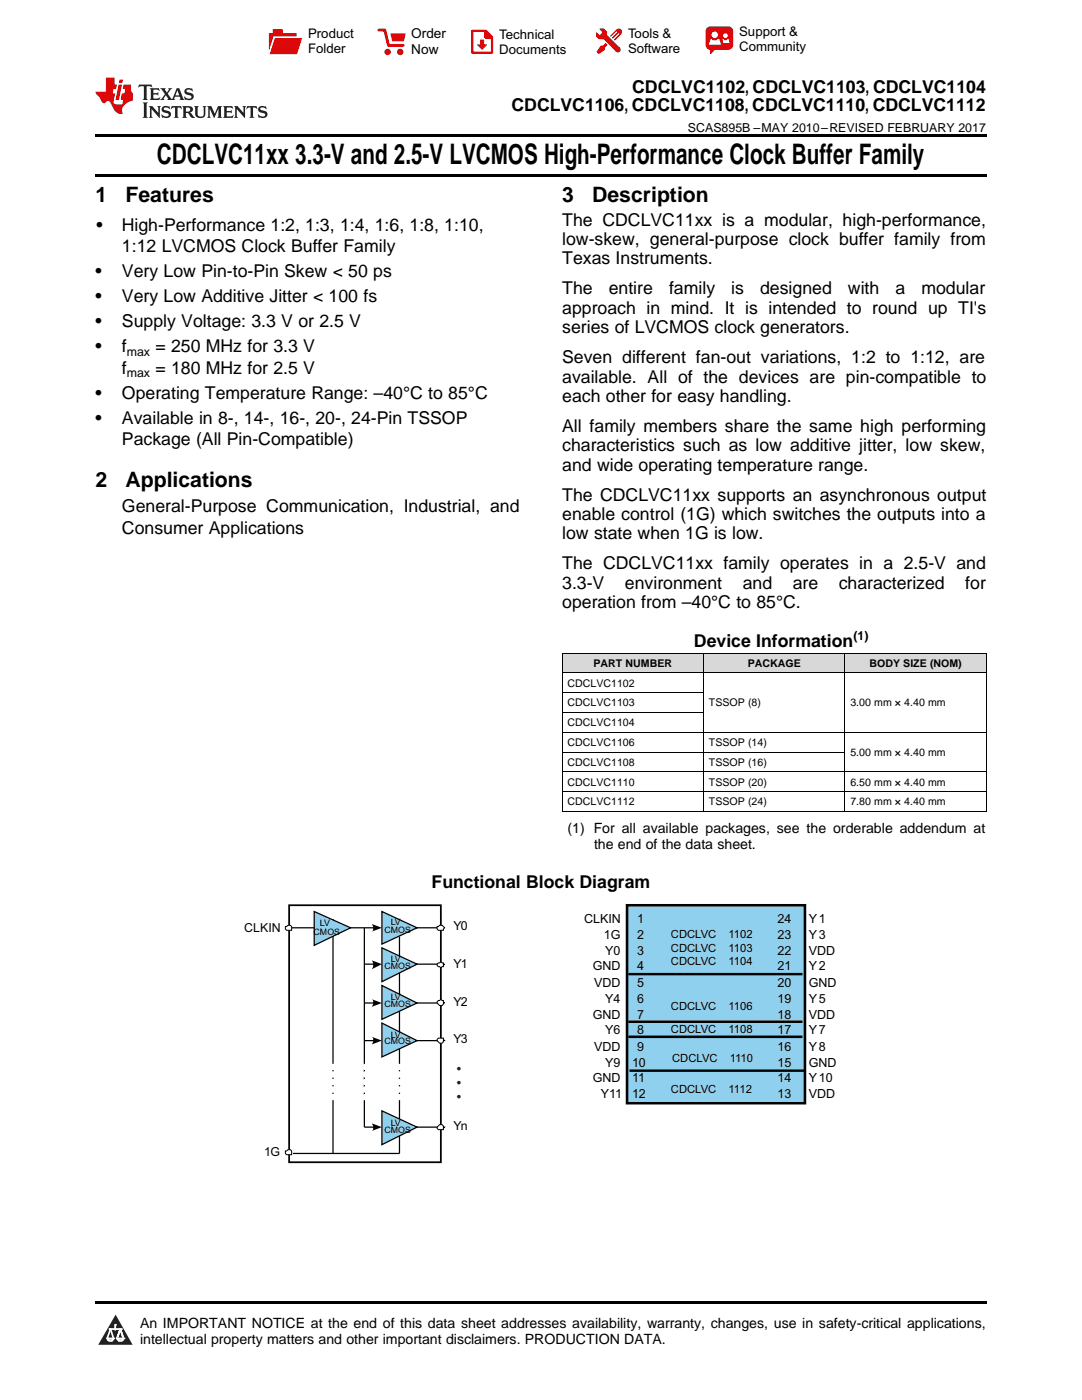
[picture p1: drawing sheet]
<svg xmlns="http://www.w3.org/2000/svg" width="216mm" height="279mm" viewBox="0 0 216 279" stroke-linecap="round" stroke-linejoin="round" font-family="sans-serif">
<g fill="#d8d8d8">
<path d="M112.2 130.4h28.2v3.9h-28.2z"/>
<path d="M140.4 130.4h28.2v3.9h-28.2z"/>
<path d="M168.6 130.4h28.2v3.9h-28.2z"/>
</g>
<path d="M23.1 262.4l3.4 6h-6.9z" fill="#231f20"/>
<path d="M21.4 267.1h1.2l-.3 .5h-.3a.55 .55 0 0 1-.6-.5z" fill-rule="evenodd" fill="#fff"/>
<path d="M21.4 267.1h1.2l-.3 .5h-.3a.55 .55 0 0 1-.6-.5z" fill="none" stroke="#231f20" stroke-width=".34"/>
<path d="M21.4 267.1l1.2 .1-.3 .4h-.5z" fill="none" stroke="#fff" stroke-width=".34"/>
<path d="M23 265.3h.1" fill="none" stroke="#fff" stroke-width=".34"/>
<path d="M23 264.4v.9z" fill="#fff"/>
<path d="M23 264.4v.9z" fill="none" stroke="#fff" stroke-width=".34"/>
<circle cx="23" cy="264.4" r=".17" fill="#fff"/>
<path d="M21.9 265.2h.1" fill="none" stroke="#fff" stroke-width=".34"/>
<path d="M21.9 265.2h2.3z" fill="#fff"/>
<path d="M21.9 265.2h2.3z" fill="none" stroke="#fff" stroke-width=".34"/>
<circle cx="24.2" cy="265.2" r=".17" fill="#fff"/>
<path d="M23.3 267.1h.1" fill="none" stroke="#fff" stroke-width=".34"/>
<path d="M24 265.2l-.7 1.9z" fill="#fff"/>
<path d="M24 265.2l-.7 1.9z" fill="none" stroke="#fff" stroke-width=".34"/>
<path d="M24 265.2l.7 1.9z" fill="#fff"/>
<path d="M24 265.2l.7 1.9z" fill="none" stroke="#fff" stroke-width=".34"/>
<path d="M24.6 267.1h.1" fill="none" stroke="#fff" stroke-width=".34"/>
<circle cx="21.4" cy="267.1" r=".17" fill="#fff"/>
<path d="M22.1 265.2l-.7 1.9z" fill="#fff"/>
<path d="M22.1 265.2l-.7 1.9z" fill="none" stroke="#fff" stroke-width=".34"/>
<path d="M22.1 265.2l.5 1.9z" fill="#fff"/>
<path d="M22.1 265.2l.5 1.9z" fill="none" stroke="#fff" stroke-width=".34"/>
<circle cx="22.6" cy="267.1" r=".17" fill="#fff"/>
<path d="M23.4 267.1h1.3a.65 .65 0 0 1-.7 .5 .65 .65 0 0 1-.6-.5z" fill-rule="evenodd" fill="#fff"/>
<path d="M23.4 267.1h1.3a.65 .65 0 0 1-.7 .5 .65 .65 0 0 1-.6-.5z" fill="none" stroke="#231f20" stroke-width=".34"/>
<path d="M23.4 267.1h1.3l-.4 .5h-.6z" fill="none" stroke="#fff" stroke-width=".34"/>
<path d="M23.3 267.1h.1" fill="none" stroke="#fff" stroke-width=".34"/>
<circle cx="24.7" cy="267.1" r=".17" fill="#fff"/>
<path d="M19 259.7h177.8v.5h-177.8z" fill="#000"/>
<path d="M125.1 180.7h35.5v39.5h-35.5z" fill-rule="evenodd" fill="#8fd0ee"/>
<path d="M125.1 180.7h35.5v39.5h-35.5zM125.4 194.4h34.7M125.4 203.9h34.7M125.4 206.9h34.7M125.6 213.7h35" fill="none" stroke="#010202" stroke-width=".5"/>
<path d="M57.7 180.7h30.3v51.2h-30.3z" fill-rule="evenodd" fill="#fff"/>
<path d="M57.7 180.7h30.3v51.2h-30.3z" fill="none" stroke="#010202" stroke-width=".35"/>
<path d="M80 185.2h8M80 192.4h8M72.7 207.7h2M80 200.2h8M80 207.7h8M80 224.9h8" fill="none" stroke="#010202" stroke-width=".25"/>
<path d="M74.2 206.9l2 .8-2 .7 .3-.5v-.7z" fill-rule="evenodd" fill="#010202"/>
<path d="M72.7 200.2h2" fill="none" stroke="#010202" stroke-width=".25"/>
<path d="M74.2 199.4l2 .8-2 .7 .3-.5v-.7z" fill-rule="evenodd" fill="#010202"/>
<path d="M72.7 192.4h2" fill="none" stroke="#010202" stroke-width=".25"/>
<path d="M74.2 191.7l2 .7-2 1 .3-.5v-.7z" fill-rule="evenodd" fill="#010202"/>
<path d="M69.7 185.2h5M72.7 185.2v39.7" fill="none" stroke="#010202" stroke-width=".25"/>
<path d="M74.2 184.4l2 .8-2 .7 .3-.2v-.8z" fill-rule="evenodd" fill="#010202"/>
<path d="M87.2 184.9h.3l.2-.2h.5l.5 .5-.2 .2v.3h-1l-.3-.3z" fill-rule="evenodd" fill="#fff"/>
<path d="M87.2 184.9h.3l.2-.2h.5l.5 .5-.2 .2v.3h-1l-.3-.3z" fill="none" stroke="#010202" stroke-width=".2"/>
<path d="M87.5 192.2h.2l.3-.3 .2 .3h.3v.2h.2l-.2 .3v.2h-.3l-.2 .3-.8-.5v-.3z" fill-rule="evenodd" fill="#fff"/>
<path d="M87.5 192.2h.2l.3-.3 .2 .3h.3v.2h.2l-.2 .3v.2h-.3l-.2 .3-.8-.5v-.3z" fill="none" stroke="#010202" stroke-width=".2"/>
<path d="M87.5 199.7h.2l.3-.3 .2 .3h.3v.2l.2 .3h-.2v.2l-.3 .3a.88 .88 0 0 1-1-.8z" fill-rule="evenodd" fill="#fff"/>
<path d="M87.5 199.7h.2l.3-.3 .2 .3h.3v.2l.2 .3h-.2v.2l-.3 .3a.88 .88 0 0 1-1-.8z" fill="none" stroke="#010202" stroke-width=".2"/>
<path d="M87.5 207.2h1v.2l.2 .3h-.2v.2l-.3 .3a.88 .88 0 0 1-1-.8z" fill-rule="evenodd" fill="#fff"/>
<path d="M87.5 207.2h1v.2l.2 .3h-.2v.2l-.3 .3a.88 .88 0 0 1-1-.8z" fill="none" stroke="#010202" stroke-width=".2"/>
<path d="M87.5 224.7l.2-.3h.5l.3 .3v.2h.2l-.2 .3v.2h-1l-.3-.2v-.3z" fill-rule="evenodd" fill="#fff"/>
<path d="M87.5 224.7l.2-.3h.5l.3 .3v.2h.2l-.2 .3v.2h-1l-.3-.2v-.3z" fill="none" stroke="#010202" stroke-width=".2"/>
<path d="M72.7 224.9h2" fill="none" stroke="#010202" stroke-width=".25"/>
<path d="M74.2 224.2l2 .7-2 .8 .3-.3v-.7z" fill-rule="evenodd" fill="#010202"/>
<path d="M76.2 181.9l7 3.3-7 3.2z" fill="#8fd0ee"/>
<path d="M58.2 185.2h11.5M76.2 181.9l7 3.3-7 3.2zM58.4 230.2h8.1" fill="none" stroke="#010202" stroke-width=".25"/>
<path d="M56.9 229.7h.3l.2-.3h.5l.3 .3v.7h-1l-.3-.2z" fill-rule="evenodd" fill="#fff"/>
<path d="M56.9 229.7h.3l.2-.3h.5l.3 .3v.7h-1l-.3-.2z" fill="none" stroke="#010202" stroke-width=".2"/>
<path d="M79.7 186.9v28.8" fill="none" stroke="#010202" stroke-width=".25"/>
<path d="M76.2 189.2l7 3.2-7 3.5z" fill="#8fd0ee"/>
<path d="M76.2 189.2l7 3.2-7 3.5z" fill="none" stroke="#010202" stroke-width=".25"/>
<path d="M76.2 196.7l7 3.5-7 3.2z" fill="#8fd0ee"/>
<path d="M76.2 196.7l7 3.5-7 3.2z" fill="none" stroke="#010202" stroke-width=".25"/>
<path d="M76.2 204.2l7 3.5-7 3.2z" fill="#8fd0ee"/>
<path d="M76.2 204.2l7 3.5-7 3.2zM79.7 215.7v14.5" fill="none" stroke="#010202" stroke-width=".25"/>
<path d="M76.2 221.7l7 3.2-7 3.5z" fill="#8fd0ee"/>
<path d="M76.2 221.7l7 3.2-7 3.5z" fill="none" stroke="#010202" stroke-width=".25"/>
<path d="M56.9 184.9h.3l.2-.2h.5l.3 .2v.8h-1l-.3-.3z" fill-rule="evenodd" fill="#fff"/>
<path d="M56.9 184.9h.3l.2-.2h.5l.3 .2v.8h-1l-.3-.3z" fill="none" stroke="#010202" stroke-width=".2"/>
<path d="M66.5 183.4v46.8" fill="none" stroke="#010202" stroke-width=".25"/>
<path d="M62.7 181.9l7.3 3.3-7.3 3.5z" fill="#8fd0ee"/>
<path d="M62.7 181.9l7.3 3.3-7.3 3.5zM66.5 230.2h13.2" fill="none" stroke="#010202" stroke-width=".25"/>
<path d="M66.2 212.4h.5v1h-.5zM66.2 213.9h.5v1h-.5zM66.2 215.4h.5v1h-.5zM66.2 216.9h.5v1h-.5zM66.2 218.4h.5v1h-.5z" fill-rule="evenodd" fill="#fff"/>
<path d="M66.2 212.4h.5v1h-.5zM66.2 213.9h.5v1h-.5zM66.2 215.4h.5v1h-.5zM66.2 216.9h.5v1h-.5zM66.2 218.4h.5v1h-.5z" fill="none" stroke="#fff" stroke-width=".25"/>
<path d="M72.7 212.4h.3l.2 .3v.5l-.2 .2h-.3l-.2-.2v-.5zM72.7 213.9h.3l.2 .3v.5l-.2 .2h-.3l-.2-.2v-.5zM72.7 215.4h.3l.2 .3v.5l-.2 .2h-.3l-.2-.2v-.5zM72.7 216.9h.3l.2 .3v.7h-.7v-.7zM72.5 218.7l.2-.3h.3l.2 .3v.7h-.7z" fill-rule="evenodd" fill="#fff"/>
<path d="M72.5 218.7l.2-.3h.3l.2 .3v.7h-.7zM72.7 212.4h.3l.2 .3v.5l-.2 .2h-.3l-.2-.2v-.5zM72.7 213.9h.3l.2 .3v.5l-.2 .2h-.3l-.2-.2v-.5zM72.7 215.4h.3l.2 .3v.5l-.2 .2h-.3l-.2-.2v-.5zM72.7 216.9h.3l.2 .3v.7h-.7v-.7z" fill="none" stroke="#fff" stroke-width=".25"/>
<path d="M79.5 212.4h.5v1h-.5zM79.5 213.9h.5v1h-.5zM79.5 215.4h.5v1h-.5zM79.5 216.9h.5v1h-.5zM79.5 218.4h.5v1h-.5z" fill-rule="evenodd" fill="#fff"/>
<path d="M79.5 212.4h.5v1h-.5zM79.5 213.9h.5v1h-.5zM79.5 215.4h.5v1h-.5zM79.5 216.9h.5v1h-.5zM79.5 218.4h.5v1h-.5z" fill="none" stroke="#fff" stroke-width=".25"/>
<g fill="none" stroke="#000" stroke-width=".2">
<path d="M112.2 138.2h28.2M112.2 134.3h84.6M112.2 130.3h84.6M112.2 130.4v31.6M140.4 130.4v31.6M168.6 130.4v31.6M196.8 130.4v31.6M112.2 158h84.6M112.2 154h84.6M112.2 150.1h56.4M112.2 146.1h84.6M112.2 142.2h28.2"/>
<path d="M112.2 161.9h84.6"/>
</g>
<path d="M19 34.8h177.8v.5h-177.8zM19 26.8h177.8v.6h-177.8zM112.2 162h.1zM168.5 162h.1zM196.7 162h.1z" fill="#000"/>
<path d="M27.7 16.9l-.1 .6 .6-.3h.5v.2v2.2l-.2 .4h1l-.2-.4v-2.2v-.2h.5l.6 .3-.2-.6zM29.9 17.6l.2 .4v1.6l-.2 .4h1.9l.1-.6a1.09 1.09 0 0 1-1.3 .1v-.6h.6l.4 .2v-.7l-.2 .2h-.8v-.6l.2-.1a1.01 1.01 0 0 1 1 .3l-.1-.6zM32 17.6l.9 1.2-1 1.2h.9l-.2-.3 .5-.7 .5 .7-.3 .3h1.7l-.2-.3 .1-.4h1l.1 .4-.2 .3h1l-.3-.4-.7-2h-.5l-1 2.2-.8-1.1 .9-1.1h-.9l.2 .2-.4 .7-.4-.7 .2-.2zM35.4 18l.4 1h-.8zM37 17.7a.66 .66 0 0 0-.2 .8 .66 .66 0 0 0 .6 .4l.7 .2 .1 .2a.8 .8 0 0 1-.7 .4 .8 .8 0 0 1-.7-.5l.1 .8 .2-.2a.94 .94 0 0 0 1.1 .1 .94 .94 0 0 0 .4-.9 1.48 1.48 0 0 0-1.3-.6v-.4a1.1 1.1 0 0 1 1.2 .2l-.2-.6-.2 .1-.5-.1zM28.5 20.4l.2 .4v2.3l-.2 .4h1l-.2-.4v-2.3l.2-.4zM29.7 21.2l.2 .4v1.5l-.2 .4h.8l-.3-.4 .1-1.3 1.6 1.8v-2l.2-.4h-.7l.2 .2v1.1l-1.2-1.3zM32.5 21.3a.66 .66 0 0 0-.2 .8 .66 .66 0 0 0 .6 .4l.6 .2 .2 .2a.8 .8 0 0 1-.8 .4 .8 .8 0 0 1-.7-.5l.2 .7 .2-.1a.94 .94 0 0 0 1 .1 .94 .94 0 0 0 .5-1 1.47 1.47 0 0 0-1.3-.6l-.1-.3a1.1 1.1 0 0 1 1.3 .2l-.2-.6-.2 .1-.5-.2zM34.3 21.2l-.2 .6a.64 .64 0 0 1 .8-.3v1.6l-.2 .4h1l-.3-.4 .1-1.6a.66 .66 0 0 1 .8 .3l-.2-.6zM36.3 21.2l.3 .4v1.5l-.3 .4h1l-.2-.2v-.7h.5l.1 .1a.8 .8 0 0 0 1.2 .7l-1-1a.62 .62 0 0 0 .6-.5 .62 .62 0 0 0-.6-.7zM37.1 21.5h.1a.48 .48 0 0 1 .6 0 .48 .48 0 0 1 .1 .6l-.2 .1-.6 .1zM38.7 21.2l.2 .2a2.29 2.29 0 0 0 .4 2 1.05 1.05 0 0 0 1.7-.7v-1.3l.2-.2h-.8l.2 .4v1.1a.61 .61 0 0 1-.6 .6 .61 .61 0 0 1-.6-.6v-1.1l.3-.4zM41.3 21.2l.3 .4v1.5l-.3 .4h.8l-.2-.4v-1.4l.8 1.9 .9-1.9v1.4l-.2 .4h.9l-.2-.4v-1.5l.2-.4h-.8l-.7 1.5-.6-1.5zM44.5 21.2l.2 .4v1.5l-.2 .4h1.9l.2-.6a1.1 1.1 0 0 1-1.4 .2v-.7h.6l.4 .2v-.6l-.2 .1-.8 .1v-.6l.2-.1a1.02 1.02 0 0 1 1.1 .2l-.2-.5zM46.7 21.2l.2 .4v1.5l-.2 .4h.8l-.3-.4 .1-1.3 1.6 1.8v-2l.2-.4h-.7l.2 .2v1.1l-1.2-1.3zM49.3 21.2l-.1 .6a.64 .64 0 0 1 .8-.3v1.6l-.3 .4h1l-.2-.4v-1.6a.66 .66 0 0 1 .8 .3l-.1-.6zM51.7 21.3a.66 .66 0 0 0-.2 .7 .66 .66 0 0 0 .7 .5l.6 .2 .1 .2a.8 .8 0 0 1-.7 .4 .8 .8 0 0 1-.7-.5l.1 .7 .2-.1a.94 .94 0 0 0 1.1 .1 .94 .94 0 0 0 .4-1 1.48 1.48 0 0 0-1.2-.6l-.1-.3a1.1 1.1 0 0 1 1.2 .2l-.2-.6-.1 .1-.6-.2z" fill="#231f20"/>
<path d="M21.1 15.5v2.8h-2v.4l.9 .9a.96 .96 0 0 0 1 1 .59 .59 0 0 1 .5-.4 .59 .59 0 0 1 .5 .3l.4 .8a1.61 1.61 0 0 0 2.1 1.3 1.63 1.63 0 0 1 1.1-2.2l.9-.3v-1.5a1.6 1.6 0 0 1-.4-1.7h-1.4l-.2 .9h.5l-.2 .8h-.5l-.2 1v.3h.5l-.2 .9h-.7a.74 .74 0 0 1-1-.6l.3-1.6h-.5l.2-.8h.5l.1-.9h-.4v-1.4zM23.7 16.9l-.7 3h.8l.6-3zM23.8 15.9l-.1 .7h.7l.2-.7z" fill="#ee1d23"/>
<g fill="#d60000">
<path d="M54.4 5.8h2v.8h2.8v4.2h-5.5v-4.2h.7z" fill-rule="evenodd"/>
<path d="M54.7 7.5h5.6l-1 3.3h-5.6z" fill-rule="evenodd"/>
</g>
<path d="M54.6 7.4h5.8l-.1 .1h-5.5l-1.1 3.3z" fill-rule="evenodd" fill="#fff"/>
<path d="M54.6 7.4h5.8l-.1 .1h-5.5l-1.1 3.3z" fill="none" stroke="#fff" stroke-width=".2"/>
<path d="M75.6 6h1.2l.7 3.1h3" fill="none" stroke="#d60000" stroke-width=".56"/>
<g fill="#d60000">
<path d="M77.9 6.7h3.1l-.4 1.5h-2.3z" fill-rule="evenodd"/>
<circle cx="77.3" cy="10.4" r=".64"/>
<circle cx="79.9" cy="10.4" r=".64"/>
</g>
<path d="M94.2 6.2h2.7l1.3 1.2v3.1h-4z" fill="none" stroke="#d60000" stroke-width=".44"/>
<g fill="#d60000">
<path d="M95.8 7.9h.8v1h.6l-1 1.1-1-1v-.1h.6z" fill-rule="evenodd"/>
<path d="M96.6 6.2h.3l1.3 1.2v.4h-1.3l-.3-.4z" fill-rule="evenodd"/>
<path d="M119.6 5.7h.9l.6 .6 .1 .7 2.5 2.5-.8 .8-2.3-2.3-1.1-.2-.6-.6v-.8l.7 .6 .5-.4v-.2l-.4-.5z" fill-rule="evenodd"/>
<path d="M119.9 9.1h.4l.5-.5 .4 .4-.5 .5v.4l-1.2 .9-.5-.5z" fill-rule="evenodd"/>
<path d="M123 5.9a.67 .67 0 0 1 .9 0 .67 .67 0 0 1 0 .9z" fill-rule="evenodd"/>
<path d="M123 5.9l.9 .9-1.2 1.2h-.2l.1-.2 .9-.9 .1-.2h-.3l-.9 1h-.2v-.2l.9-1 .1-.2h-.3l-.9 1h-.2v-.2z" fill-rule="evenodd"/>
<circle cx="123.3" cy="9.9" r=".54"/>
</g>
<path d="M121.1 6.3l-.1 .7" fill="none" stroke="#d60000" stroke-width=".2"/>
<g fill="#d60000">
<path d="M141.1 5.5l.6-.2h3.6a.95 .95 0 0 1 1 .9v2.8a.95 .95 0 0 1-1 .9h-3.6a.95 .95 0 0 1-.9-.9v-2.8z" fill-rule="evenodd"/>
<path d="M141.7 9.9h.9l-.7 .9h-.2z" fill-rule="evenodd"/>
</g>
<g fill="#fff">
<path d="M144.3 8.6h1.3z"/>
<path d="M141.8 7.8h.3l.1 .2h.8l.2-.2h.3l.4 1.1h-2.5z" fill-rule="evenodd"/>
<path d="M144.2 7.8h.2l.2 .2h.4l.2-.2h.2l.2 .8h-1.3z" fill-rule="evenodd"/>
<circle cx="142.6" cy="6.9" r=".65"/>
<circle cx="144.8" cy="7.1" r=".48"/>
</g>
<text font-size="5.6" x="31.3" y="32.8">CDCLVC11xx 3.3-V and 2.5-V LVCMOS High-Performance Clock Buffer Family</text>
<g font-size="4.2">
<text x="19" y="40.4">1</text>
<text x="25" y="40.4">Features</text>
<text x="112.2" y="40.4">3</text>
<text x="118.2" y="40.4">Description</text>
<text x="19" y="97.3">2</text>
<text x="25" y="97.3">Applications</text>
</g>
<g font-size="3.5">
<text x="102.1" y="22.2">CDCLVC1106, CDCLVC1108, CDCLVC1110, CDCLVC1112</text>
<text x="126.2" y="18.6">CDCLVC1102, CDCLVC1103, CDCLVC1104</text>
<text x="19.2" y="46.1">•</text>
<text x="24.3" y="46.1">High-Performance 1:2, 1:3, 1:4, 1:6, 1:8, 1:10,</text>
<text x="112.2" y="45">The CDCLVC11xx is a modular, high-performance,</text>
<text x="24.3" y="50.3">1:12 LVCMOS Clock Buffer Family</text>
<text x="112.2" y="48.9">low-skew, general-purpose clock buffer family from</text>
<text x="112.2" y="52.8">Texas Instruments.</text>
<text x="19" y="55.3">•</text>
<text x="24.3" y="55.3">Very Low Pin-to-Pin Skew &lt; 50 ps</text>
<text x="112.2" y="58.7">The</text>
<text x="121.5" y="58.7">entire</text>
<text x="133.5" y="58.7">family</text>
<text x="145.9" y="58.7">is</text>
<text x="151.7" y="58.7">designed</text>
<text x="169.2" y="58.7">with</text>
<text x="178.7" y="58.7">a</text>
<text x="183.9" y="58.7">modular</text>
<text x="19" y="60.3">•</text>
<text x="19" y="65.3">•</text>
<text x="24.3" y="60.3">Very Low Additive Jitter &lt; 100 fs</text>
<text x="24.3" y="65.3">Supply Voltage: 3.3 V or 2.5 V</text>
<text x="112.2" y="62.6">approach in mind. It is intended to round up TI's</text>
<text x="19" y="70.3">•</text>
<text x="24.3" y="70.3">f</text>
<text x="31" y="70.3">= 250 MHz for 3.3 V</text>
<text x="112.2" y="66.5">series of LVCMOS clock generators.</text>
<text x="24.3" y="74.6">f</text>
<text x="31" y="74.6">= 180 MHz for 2.5 V</text>
<text x="112.2" y="72.5">Seven different fan-out variations, 1:2 to 1:12, are</text>
<text x="112.2" y="76.3">available. All of the devices are pin-compatible to</text>
<text x="19" y="79.6">•</text>
<text x="24.3" y="79.6">Operating Temperature Range: –40°C to 85°C</text>
<text x="112.2" y="80.2">each other for easy handling.</text>
<text x="19" y="84.6">•</text>
<text x="24.3" y="84.6">Available in 8-, 14-, 16-, 20-, 24-Pin TSSOP</text>
<text x="24.3" y="88.8">Package (All Pin-Compatible)</text>
<text x="112.2" y="86.2">All family members share the same high performing</text>
<text x="112.2" y="90.1">characteristics such as low additive jitter, low skew,</text>
<text x="112.2" y="93.9">and wide operating temperature range.</text>
<text x="112.2" y="99.9">The CDCLVC11xx supports an asynchronous output</text>
<text x="24.3" y="102.3">General-Purpose Communication, Industrial, and</text>
<text x="24.3" y="106.5">Consumer Applications</text>
<text x="112.2" y="103.8">enable control (1G) which switches the outputs into a</text>
<text x="112.2" y="107.7">low state when 1G is low.</text>
<text x="112.2" y="113.6">The CDCLVC11xx family operates in a 2.5-V and</text>
<text x="112.2" y="117.5">3.3-V</text>
<text x="124.7" y="117.5">environment</text>
<text x="148.2" y="117.5">and</text>
<text x="158.2" y="117.5">are</text>
<text x="167.4" y="117.5">characterized</text>
<text x="192.6" y="117.5">for</text>
<text x="112.2" y="121.4">operation from –40°C to 85°C.</text>
<text x="138.5" y="129.1">Device Information</text>
<text x="86.1" y="177.2">Functional Block Diagram</text>
</g>
<g font-size="2.8">
<text x="113.2" y="166.2">(1) For all available packages, see the orderable addendum at</text>
<text x="118.5" y="169.4">the end of the data sheet.</text>
<text x="27.9" y="265">An IMPORTANT NOTICE at the end of this data sheet addresses availability, warranty, changes, use in safety-critical applications,</text>
<text x="27.9" y="268.2">intellectual property matters and other important disclaimers. PRODUCTION DATA.</text>
</g>
<g font-size="2.7">
<text x="82.1" y="7.7">Order</text>
<text x="82.1" y="10.7">Now</text>
</g>
<g font-size="2.6">
<text x="61.5" y="7.6">Product</text>
<text x="61.5" y="10.6">Folder</text>
<text x="99.6" y="7.8">Technical</text>
<text x="99.6" y="10.8">Documents</text>
<text x="125.3" y="7.6">Tools &amp;</text>
<text x="125.3" y="10.6">Software</text>
<text x="147.5" y="7.2">Support &amp;</text>
<text x="147.5" y="10.2">Community</text>
</g>
<g font-size="2.5">
<text x="137.3" y="26.3">SCAS895B –MAY 2010–REVISED FEBRUARY 2017</text>
<text x="25.3" y="71">max</text>
<text x="25.3" y="75.3">max</text>
<text x="170.3" y="127.7">(1)</text>
</g>
<g font-size="2.5" fill="#010202">
<text x="90.5" y="185.7">Y0</text>
<text x="116.5" y="184.2">CLKIN</text>
<text x="127.1" y="184.2">1</text>
<text x="155.1" y="184.2">24</text>
<text x="161.4" y="184.2">Y1</text>
<text x="48.7" y="186.1">CLKIN</text>
<text x="120.5" y="187.4">1G</text>
<text x="120.8" y="190.7">Y0</text>
<text x="127.1" y="187.4">2</text>
<text x="127.1" y="190.7">3</text>
<text x="155.1" y="190.7">22</text>
<text x="155.1" y="187.4">23</text>
<text x="161.4" y="190.7">VDD</text>
<text x="161.4" y="187.4">Y3</text>
<text x="90.5" y="193.2">Y1</text>
<text x="118.3" y="193.7">GND</text>
<text x="118.5" y="196.9">VDD</text>
<text x="127.1" y="193.7">4</text>
<text x="127.1" y="196.9">5</text>
<text x="155.1" y="196.9">20</text>
<text x="155.1" y="193.7">21</text>
<text x="161.4" y="193.7">Y2</text>
<text x="161.4" y="196.9">GND</text>
<text x="90.5" y="200.7">Y2</text>
<text x="118.3" y="203.4">GND</text>
<text x="120.8" y="200.2">Y4</text>
<text x="127.1" y="200.2">6</text>
<text x="127.1" y="203.4">7</text>
<text x="155.1" y="203.4">18</text>
<text x="155.1" y="200.2">19</text>
<text x="161.4" y="200.2">Y5</text>
<text x="161.4" y="203.4">VDD</text>
<text x="90.5" y="208.2">Y3</text>
<text x="118.5" y="209.7">VDD</text>
<text x="120.7" y="206.4">Y6</text>
<text x="127.1" y="206.4">8</text>
<text x="127.1" y="209.7">9</text>
<text x="155.1" y="209.7">16</text>
<text x="155.1" y="206.4">17</text>
<text x="161.4" y="209.7">Y8</text>
<text x="161.4" y="206.4">Y7</text>
<text x="118.3" y="215.9">GND</text>
<text x="120.7" y="212.9">Y9</text>
<text x="126.1" y="215.9">11</text>
<text x="126.1" y="212.9">10</text>
<text x="155.1" y="215.9">14</text>
<text x="155.1" y="212.9">15</text>
<text x="161.4" y="215.9">Y10</text>
<text x="161.4" y="212.9">GND</text>
<text x="119.9" y="219.2">Y11</text>
<text x="126.1" y="219.2">12</text>
<text x="155.1" y="219.2">13</text>
<text x="161.4" y="219.2">VDD</text>
<text x="90.5" y="225.4">Yn</text>
<text x="52.7" y="230.7">1G</text>
</g>
<g font-size="2.5" fill="#231f20">
<text x="91.2" y="214.1">•</text>
<text x="91.2" y="216.9">•</text>
<text x="91.2" y="219.7">•</text>
</g>
<g font-size="2.3" fill="#010202">
<text x="133.9" y="187.2">CDCLVC</text>
<text x="133.9" y="189.9">CDCLVC</text>
<text x="145.4" y="187.2">1102</text>
<text x="145.4" y="189.9">1103</text>
<text x="133.9" y="192.7">CDCLVC</text>
<text x="145.4" y="192.7">1104</text>
<text x="133.9" y="201.7">CDCLVC</text>
<text x="145.4" y="201.7">1106</text>
<text x="133.9" y="206.2">CDCLVC</text>
<text x="145.4" y="206.2">1108</text>
<text x="134.1" y="211.9">CDCLVC</text>
<text x="145.6" y="211.9">1110</text>
<text x="133.9" y="218.2">CDCLVC</text>
<text x="145.4" y="218.2">1112</text>
</g>
<g font-size="2.1">
<text x="113.2" y="137">CDCLVC1102</text>
<text x="118.4" y="133.1">PART NUMBER</text>
<text x="149.2" y="133.1">PACKAGE</text>
<text x="173.5" y="133.1">BODY SIZE (NOM)</text>
<text x="113.2" y="141">CDCLVC1103</text>
<text x="141.5" y="141">TSSOP (8)</text>
<text x="169.7" y="141">3.00 mm × 4.40 mm</text>
<text x="113.2" y="144.9">CDCLVC1104</text>
<text x="113.2" y="148.9">CDCLVC1106</text>
<text x="141.5" y="148.9">TSSOP (14)</text>
<text x="113.2" y="152.8">CDCLVC1108</text>
<text x="141.5" y="152.8">TSSOP (16)</text>
<text x="169.7" y="150.8">5.00 mm × 4.40 mm</text>
<text x="113.2" y="156.8">CDCLVC1110</text>
<text x="113.2" y="160.7">CDCLVC1112</text>
<text x="141.5" y="156.8">TSSOP (20)</text>
<text x="141.5" y="160.7">TSSOP (24)</text>
<text x="169.7" y="156.8">6.50 mm × 4.40 mm</text>
<text x="169.7" y="160.7">7.80 mm × 4.40 mm</text>
</g>
<g font-size="1.8" fill="#010202">
<text x="63.8" y="184.8">LV</text>
<text x="78" y="184.7">LV</text>
<text x="62.6" y="186.6">CMOS</text>
<text x="76.7" y="186.2">CMOS</text>
<text x="78" y="191.9">LV</text>
<text x="76.7" y="193.4">CMOS</text>
<text x="76.7" y="200.9">CMOS</text>
<text x="78" y="199.7">LV</text>
<text x="76.7" y="208.4">CMOS</text>
<text x="78" y="207.2">LV</text>
<text x="76.7" y="226.2">CMOS</text>
<text x="78" y="224.7">LV</text>
</g>
</svg>
